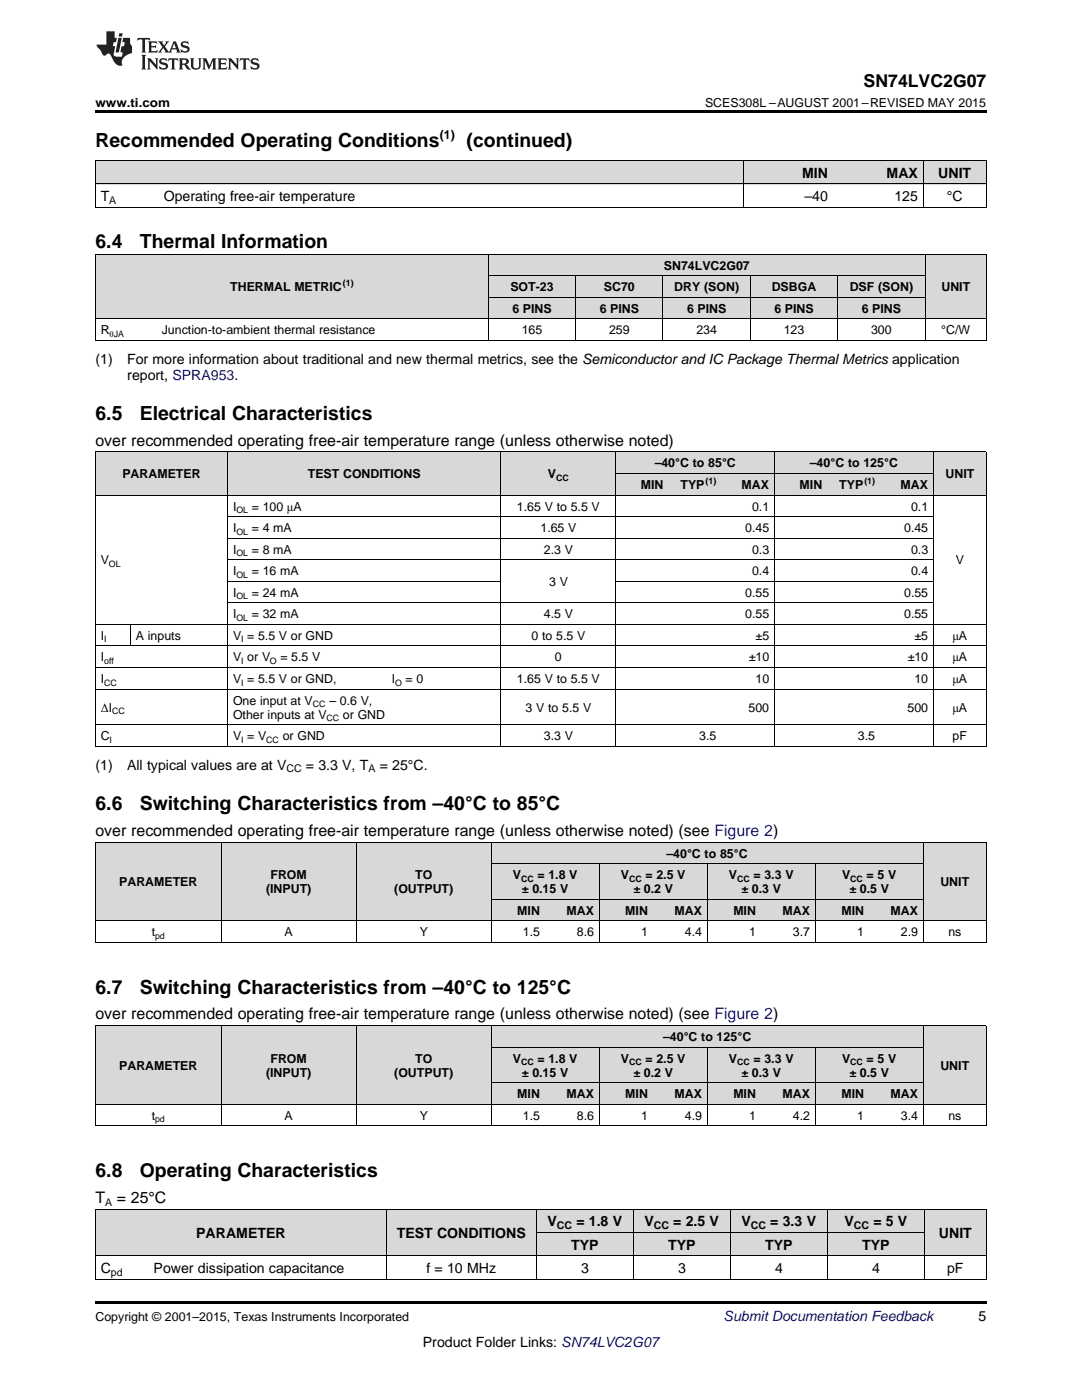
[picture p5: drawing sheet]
<svg xmlns="http://www.w3.org/2000/svg" width="216mm" height="279mm" viewBox="0 0 216 279" stroke-linecap="round" stroke-linejoin="round" font-family="sans-serif">
<g fill="#d8d8d8">
<path d="M19 241.3h10.6v9.3h-10.6z"/>
<path d="M29.6 241.3h47.5v9.3h-47.5z"/>
<path d="M77.1 241.3h30v9.3h-30z"/>
<path d="M184.5 241.3h12.3v9.3h-12.3z"/>
<path d="M107.1 246h19.3v4.6h-19.3z"/>
<path d="M126.4 246h19.4v4.6h-19.4z"/>
<path d="M145.8 246h19.3v4.6h-19.3z"/>
<path d="M165.1 246h19.4v4.6h-19.4z"/>
<path d="M107.1 241.3h19.3v4.7h-19.3z"/>
<path d="M126.4 241.3h19.4v4.7h-19.4z"/>
<path d="M145.8 241.3h19.3v4.7h-19.3z"/>
<path d="M165.1 241.3h19.4v4.7h-19.4z"/>
<path d="M19 204.7h25.2v15.8h-25.2z"/>
<path d="M44.2 204.7h26.9v15.8h-26.9z"/>
<path d="M71.1 204.7h26.9v15.8h-26.9z"/>
<path d="M184.3 204.7h12.5v15.8h-12.5z"/>
<path d="M98 216.1h10.8v4.4h-10.8z"/>
<path d="M108.8 216.1h10.8v4.4h-10.8z"/>
<path d="M119.6 216.1h10.8v4.4h-10.8z"/>
<path d="M130.4 216.1h10.7v4.4h-10.7z"/>
<path d="M141.1 216.1h10.8v4.4h-10.8z"/>
<path d="M151.9 216.1h10.8v4.4h-10.8z"/>
<path d="M162.7 216.1h10.8v4.4h-10.8z"/>
<path d="M173.5 216.1h10.8v4.4h-10.8z"/>
<path d="M98 209h10.8v7.1h-10.8z"/>
<path d="M108.8 209h10.8v7.1h-10.8z"/>
<path d="M119.6 209h10.8v7.1h-10.8z"/>
<path d="M130.4 209h10.7v7.1h-10.7z"/>
<path d="M141.1 209h10.8v7.1h-10.8z"/>
<path d="M151.9 209h10.8v7.1h-10.8z"/>
<path d="M162.7 209h10.8v7.1h-10.8z"/>
<path d="M173.5 209h10.8v7.1h-10.8z"/>
<path d="M98 204.7h10.8v4.3h-10.8z"/>
<path d="M108.8 204.7h10.8v4.3h-10.8z"/>
<path d="M119.6 204.7h10.8v4.3h-10.8z"/>
<path d="M130.4 204.7h10.7v4.3h-10.7z"/>
<path d="M141.1 204.7h10.8v4.3h-10.8z"/>
<path d="M151.9 204.7h10.8v4.3h-10.8z"/>
<path d="M162.7 204.7h10.8v4.3h-10.8z"/>
<path d="M173.5 204.7h10.8v4.3h-10.8z"/>
<path d="M19 168.1h25.2v15.7h-25.2z"/>
<path d="M44.2 168.1h26.9v15.7h-26.9z"/>
<path d="M71.1 168.1h26.9v15.7h-26.9z"/>
<path d="M184.3 168.1h12.5v15.7h-12.5z"/>
<path d="M98 179.5h10.8v4.3h-10.8z"/>
<path d="M108.8 179.5h10.8v4.3h-10.8z"/>
<path d="M119.6 179.5h10.8v4.3h-10.8z"/>
<path d="M130.4 179.5h10.7v4.3h-10.7z"/>
<path d="M141.1 179.5h10.8v4.3h-10.8z"/>
<path d="M151.9 179.5h10.8v4.3h-10.8z"/>
<path d="M162.7 179.5h10.8v4.3h-10.8z"/>
<path d="M173.5 179.5h10.8v4.3h-10.8z"/>
<path d="M98 172.4h10.8v7.1h-10.8z"/>
<path d="M108.8 172.4h10.8v7.1h-10.8z"/>
<path d="M119.6 172.4h10.8v7.1h-10.8z"/>
<path d="M130.4 172.4h10.7v7.1h-10.7z"/>
<path d="M141.1 172.4h10.8v7.1h-10.8z"/>
<path d="M151.9 172.4h10.8v7.1h-10.8z"/>
<path d="M162.7 172.4h10.8v7.1h-10.8z"/>
<path d="M173.5 172.4h10.8v7.1h-10.8z"/>
<path d="M98 168.1h10.8v4.3h-10.8z"/>
<path d="M108.8 168.1h10.8v4.3h-10.8z"/>
<path d="M119.6 168.1h10.8v4.3h-10.8z"/>
<path d="M130.4 168.1h10.7v4.3h-10.7z"/>
<path d="M141.1 168.1h10.8v4.3h-10.8z"/>
<path d="M151.9 168.1h10.8v4.3h-10.8z"/>
<path d="M162.7 168.1h10.8v4.3h-10.8z"/>
<path d="M173.5 168.1h10.8v4.3h-10.8z"/>
<path d="M19 90.2h7.1v8.6h-7.1z"/>
<path d="M26.1 90.2h19.3v8.6h-19.3z"/>
<path d="M45.4 90.2h31.7v8.6h-31.7z"/>
<path d="M77.1 90.2h22.9v8.6h-22.9z"/>
<path d="M100 90.2h22.9v8.6h-22.9z"/>
<path d="M186.3 90.2h10.5v8.6h-10.5z"/>
<path d="M122.9 94.5h10.6v4.3h-10.6z"/>
<path d="M133.5 94.5h10.5v4.3h-10.5z"/>
<path d="M144 94.5h10.6v4.3h-10.6z"/>
<path d="M154.6 94.5h10.5v4.3h-10.5z"/>
<path d="M165.1 94.5h10.6v4.3h-10.6z"/>
<path d="M175.7 94.5h10.6v4.3h-10.6z"/>
<path d="M122.9 90.2h10.6v4.3h-10.6z"/>
<path d="M133.5 90.2h10.5v4.3h-10.5z"/>
<path d="M144 90.2h10.6v4.3h-10.6z"/>
<path d="M154.6 90.2h10.5v4.3h-10.5z"/>
<path d="M165.1 90.2h10.6v4.3h-10.6z"/>
<path d="M175.7 90.2h10.6v4.3h-10.6z"/>
<path d="M19 50.8h12.2v12.9h-12.2z"/>
<path d="M31.2 50.8h66.3v12.9h-66.3z"/>
<path d="M184.6 50.8h12.2v12.9h-12.2z"/>
<path d="M97.5 59.4h17.4v4.3h-17.4z"/>
<path d="M114.9 59.4h17.4v4.3h-17.4z"/>
<path d="M132.3 59.4h17.5v4.3h-17.5z"/>
<path d="M149.8 59.4h17.4v4.3h-17.4z"/>
<path d="M167.2 59.4h17.4v4.3h-17.4z"/>
<path d="M97.5 55.1h17.4v4.3h-17.4z"/>
<path d="M114.9 55.1h17.4v4.3h-17.4z"/>
<path d="M132.3 55.1h17.5v4.3h-17.5z"/>
<path d="M149.8 55.1h17.4v4.3h-17.4z"/>
<path d="M167.2 55.1h17.4v4.3h-17.4z"/>
<path d="M97.5 50.8h17.4v4.3h-17.4z"/>
<path d="M114.9 50.8h17.4v4.3h-17.4z"/>
<path d="M132.3 50.8h17.5v4.3h-17.5z"/>
<path d="M149.8 50.8h17.4v4.3h-17.4z"/>
<path d="M167.2 50.8h17.4v4.3h-17.4z"/>
<path d="M19 32.1h12.6v4.7h-12.6z"/>
<path d="M31.6 32.1h68.2v4.7h-68.2z"/>
<path d="M99.8 32.1h48.5v4.7h-48.5z"/>
<path d="M148.3 32.1h18v4.7h-18z"/>
<path d="M166.3 32.1h18v4.7h-18z"/>
<path d="M184.3 32.1h12.5v4.7h-12.5z"/>
</g>
<g fill="#000">
<path d="M19 22h177.8v.5h-177.8zM19 41.4h.2zM99.7 41.4h.1zM148.2 41.4h.1zM166.2 41.4h.1zM184.1 41.4h.2zM196.7 41.4h.1zM19 67.9l.2 .1zM97.4 67.9l.1 .1zM114.8 67.9l.1 .1zM132.2 67.9l.1 .1zM149.6 67.9l.2 .1z"/>
<path d="M167.1 67.9l.1 .1zM184.5 67.9l.1 .1zM196.7 67.9l.1 .1zM19 149h.2zM45.3 149h.1zM77 149h.1zM99.9 149h.1zM122.8 149h.1zM133.3 149h.2zM143.9 149h.1zM154.5 149h.1zM165 149h.1z"/>
<path d="M175.6 149h.1zM186.2 149h.1zM196.7 149h.1zM19 188.1h.2zM71 188.1h.1zM97.9 188.1h.1zM108.7 188.1h.1zM119.5 188.1h.1zM130.3 188.1h.1zM141 188.1h.1zM151.8 188.1h.1zM162.6 188.1h.1z"/>
<path d="M173.4 188.1h.1zM184.1 188.1h.2zM196.7 188.1h.1zM19 259.7h177.8v.5h-177.8z"/>
</g>
<g fill="none" stroke="#000" stroke-width=".2">
<path d="M19 36.7h177.8M19 32h177.8M19.1 32.1v9.3M148.3 32.1v9.3M184.2 32.1v9.3M196.8 32.1v9.3M19 50.7h177.8M19 41.4h177.8M19.1 50.7v17.3M97.4 50.7v17.3M97.5 59.3h87.1M97.5 55h87.1"/>
<path d="M114.8 55v13M132.3 55v13M149.7 55v13M167.1 55v13M184.6 50.7v17.3M196.8 50.7v17.3M19 67.9h177.8M19 63.6h177.8M19 98.8h177.8M19 90.2h177.8M19.1 90.2v58.8M45.4 90.2v58.8"/>
<path d="M100 90.2v58.8M122.9 90.2v58.8M122.9 94.5h63.4M154.5 90.2v58.8M186.2 90.2v58.8M196.8 90.2v58.8M45.4 116h54.6M45.4 111.7h140.9M45.4 107.4h140.9M45.4 103.1h140.9M122.9 116h63.4M19 137.5h177.8"/>
<path d="M19 133.2h177.8M19 128.9h177.8M19 124.6h177.8M26 124.6v4.4M45.4 120.3h140.9M19 149h177.8M19 144.7h177.8M19 168h177.8M19.1 168.1v20M44.1 168.1v20M71.1 168.1v20M98 168.1v20"/>
<path d="M98 179.5h86.2M98 172.3h86.2M119.5 172.4v15.7M141.1 172.4v15.7M162.6 172.4v15.7M184.2 168.1v20M196.8 168.1v20M19 188.1h177.8M19 183.8h177.8M19 204.7h177.8M19.1 204.7v20.1M44.1 204.7v20.1"/>
<path d="M71.1 204.7v20.1M98 204.7v20.1M98 216.1h86.2M98 209h86.2M119.5 209v15.8M141.1 209v15.8M162.6 209v15.8M184.2 204.7v20.1M196.8 204.7v20.1M19 224.7h177.8M19 220.4h177.8M19 255.3h177.8"/>
<path d="M19 250.6h177.8M19 241.3h177.8M19.1 241.3v14M77.1 241.3v14M107 241.3v14M107.1 245.9h77.4M126.3 241.3v14M145.7 241.3v14M165.1 241.3v14M184.4 241.3v14M196.8 241.3v14"/>
</g>
<g fill="#231f20">
<path d="M27.5 7.6l-.1 .5 .4-.2h.6v.1v2.1l-.2 .4h1l-.3-.4v-2.1l.1-.1h.5l.5 .2-.2-.5zM29.5 8.3l.2 .3v1.5l-.2 .4h1.8l.2-.6a1.04 1.04 0 0 1-1.3 .2v-.7h.6l.3 .2v-.6l-.3 .2h-.6v-.6l.8-.1 .4 .3-.2-.5zM31.5 8.3l.9 1.1-.9 1.1h.8l-.2-.2 .5-.7 .4 .7-.2 .2h1.5l-.1-.2 .1-.4h.9l.1 .4-.2 .2h1l-.3-.3-.7-1.9h-.5l-.9 2-.8-1 .9-1h-.8l.1 .3-.3 .5-.4-.6 .2-.2zM34.7 8.6l.4 1h-.7zM36.3 8.4a.63 .63 0 0 0-.2 .7 .63 .63 0 0 0 .6 .4l.6 .2 .1 .2a.75 .75 0 0 1-.7 .4 .75 .75 0 0 1-.6-.5l.1 .7 .1-.1a1.11 1.11 0 0 0 1.5-.6 1.13 1.13 0 0 0-1.2-.8l-.1-.4a1.04 1.04 0 0 1 1.2 .2l-.2-.5-.1 .1-.5-.2zM28.2 10.9l.2 .4v2.2l-.2 .4h1l-.3-.4v-2.2l.3-.4zM29.3 11.6l.3 .4v1.5l-.3 .4h.8l-.2-.4v-1.3l1.5 1.7v-1.9l.2-.4h-.7l.2 .4v.9l-1.1-1.3zM32 11.8a.62 .62 0 0 0-.2 .7 .62 .62 0 0 0 .6 .4l.6 .1 .1 .3a.76 .76 0 0 1-.7 .3 .76 .76 0 0 1-.6-.4l.1 .7 .1-.1a1.11 1.11 0 0 0 1.5-.6 1.13 1.13 0 0 0-1.2-.8l-.1-.4a1.04 1.04 0 0 1 1.2 .2l-.2-.6-.1 .1-.5-.1zM33.7 11.6l-.2 .6a.61 .61 0 0 1 .8-.3v1.6l-.2 .4h.9l-.2-.4v-1.6a.63 .63 0 0 1 .8 .3l-.2-.6zM35.6 11.6l.3 .4v1.5l-.3 .4h1l-.2-.2v-.8l.5 .2a.76 .76 0 0 0 1.2 .7l-1-1a.58 .58 0 0 0 .6-.5 .58 .58 0 0 0-.5-.6zM36.4 11.9h.1a.45 .45 0 0 1 .5 .1 .45 .45 0 0 1 .1 .5l-.7 .2zM37.9 11.6l.2 .2a2.17 2.17 0 0 0 .3 1.9 .99 .99 0 0 0 1.6-.6v-1.1l.2-.4h-.7l.2 .2a1.92 1.92 0 0 1-.2 1.8 .6 .6 0 0 1-.9-.5v-1.1l.2-.4zM40.4 11.6l.2 .4v1.5l-.2 .4h.7l-.2-.4v-1.4l.8 1.8 .8-1.8v1.4l-.2 .4h.9l-.2-.4v-1.5l.2-.4h-.8l-.6 1.5-.6-1.5zM43.4 11.6l.2 .4v1.5l-.2 .4h1.8l.2-.6a1.04 1.04 0 0 1-1.3 .1v-.6h.5l.4 .2v-.6l-.4 .2h-.5v-.7h.8l.3 .3-.1-.6zM45.5 11.6l.2 .4v1.5l-.2 .4h.7l-.2-.4v-1.3l1.5 1.7v-1.9l.2-.4h-.7l.2 .4v.9l-1.1-1.3zM47.9 11.6l-.1 .6a.61 .61 0 0 1 .8-.3v1.6l-.3 .4h1l-.3-.4 .1-1.6a.63 .63 0 0 1 .7 .3l-.1-.6zM50.2 11.8a.62 .62 0 0 0-.2 .7 .62 .62 0 0 0 .6 .4l.6 .1 .2 .3a.76 .76 0 0 1-.8 .3 .76 .76 0 0 1-.6-.4l.1 .7 .2-.1a1.11 1.11 0 0 0 1.5-.6 1.13 1.13 0 0 0-1.3-.8l-.1-.4a1.04 1.04 0 0 1 1.2 .2l-.1-.6-.2 .1-.5-.1z"/>
<path d="M21.2 6.3v2.6h-1.9l.1 .4 .7 .9a.91 .91 0 0 0 1 .8 .56 .56 0 0 1 .5-.3 .56 .56 0 0 1 .5 .3l.4 .8a1.53 1.53 0 0 0 1.9 1.2 1.54 1.54 0 0 1 1-2.1l.9-.3v-1.4a1.52 1.52 0 0 1-.3-1.6h-1.4l-.2 .8h.5l-.2 .8h-.4l-.2 1v.2l.4 .1-.2 .8a1.93 1.93 0 0 1-1.6-.3l.3-1.8h-.5l.2-.8h.4l.2-.8h-.4v-1.3zM23.6 7.6l-.6 2.9h.7l.6-2.9zM23.8 6.6l-.1 .7h.6l.2-.7z"/>
</g>
<g font-size="3.9">
<text x="19" y="29.3">Recommended Operating Conditions</text>
<text x="93.1" y="29.3">(continued)</text>
<text x="19" y="49.5">6.4</text>
<text x="27.9" y="49.5">Thermal Information</text>
<text x="19" y="83.8">6.5</text>
<text x="27.9" y="83.8">Electrical Characteristics</text>
<text x="19" y="161.7">6.6</text>
<text x="27.9" y="161.7">Switching Characteristics from –40°C to 85°C</text>
<text x="19" y="198.3">6.7</text>
<text x="27.9" y="198.3">Switching Characteristics from –40°C to 125°C</text>
<text x="19" y="234.9">6.8</text>
<text x="27.9" y="234.9">Operating Characteristics</text>
</g>
<text font-size="3.5" x="172.3" y="17.3">SN74LVC2G07</text>
<g font-size="3.2">
<text x="19" y="89">over recommended operating free-air temperature range (unless otherwise noted)</text>
<text x="19" y="166.8">over recommended operating free-air temperature range (unless otherwise noted) (see Figure 2)</text>
<text x="19" y="203.4">over recommended operating free-air temperature range (unless otherwise noted) (see Figure 2)</text>
<text x="19" y="240.1">T</text>
<text x="23.3" y="240.1">= 25°C</text>
</g>
<g font-size="2.8">
<text x="160.1" y="35.5">MIN</text>
<text x="176.9" y="35.5">MAX</text>
<text x="187.2" y="35.5">UNIT</text>
<text x="20.1" y="40.1">T</text>
<text x="32.7" y="40.1">Operating free-air temperature</text>
<text x="160.5" y="40.1">–40</text>
<text x="178.5" y="40.1">125</text>
<text x="188.9" y="40.1">°C</text>
<text x="19" y="72.6">(1)</text>
<text x="25.4" y="72.6">For more information about traditional and new thermal metrics, see the Semiconductor and IC Package Thermal Metrics application</text>
<text x="25.4" y="75.7">report, SPRA953.</text>
<text x="19" y="153.6">(1)</text>
<text x="25.4" y="153.6">All typical values are at V</text>
<text x="61" y="153.6">= 3.3 V, T</text>
<text x="75.8" y="153.6">= 25°C.</text>
<text x="109.3" y="244.7">V</text>
<text x="115" y="244.7">= 1.8 V</text>
<text x="128.6" y="244.7">V</text>
<text x="134.3" y="244.7">= 2.5 V</text>
<text x="148" y="244.7">V</text>
<text x="153.7" y="244.7">= 3.3 V</text>
<text x="168.5" y="244.7">V</text>
<text x="174.3" y="244.7">= 5 V</text>
<text x="39.2" y="247.1">PARAMETER</text>
<text x="79.2" y="247.1">TEST CONDITIONS</text>
<text x="114" y="249.4">TYP</text>
<text x="133.3" y="249.4">TYP</text>
<text x="152.7" y="249.4">TYP</text>
<text x="172" y="249.4">TYP</text>
<text x="187.4" y="247.1">UNIT</text>
<text x="20.1" y="254">C</text>
<text x="30.7" y="254">Power dissipation capacitance</text>
<text x="85.1" y="254">f = 10 MHz</text>
<text x="116" y="254">3</text>
<text x="135.3" y="254">3</text>
<text x="154.7" y="254">4</text>
<text x="174" y="254">4</text>
<text x="189" y="254">pF</text>
<text x="195.3" y="263.6">5</text>
<text x="84.4" y="268.9">Product Folder Links: SN74LVC2G07</text>
</g>
<text font-size="2.8" fill="#0000c8" x="144.4" y="263.6">Submit Documentation Feedback</text>
<g font-size="2.5">
<text x="19" y="21.4">www.ti.com</text>
<text x="140.7" y="21.4">SCES308L –AUGUST 2001–REVISED MAY 2015</text>
<text x="87.8" y="27.7">(1)</text>
<text x="132.5" y="53.8">SN74LVC2G07</text>
<text x="45.9" y="58.1">THERMAL METRIC</text>
<text x="101.8" y="58.1">SOT-23</text>
<text x="120.5" y="58.1">SC70</text>
<text x="134.5" y="58.1">DRY (SON)</text>
<text x="154" y="58.1">DSBGA</text>
<text x="169.5" y="58.1">DSF (SON)</text>
<text x="187.9" y="58.1">UNIT</text>
<text x="102.2" y="62.4">6 PINS</text>
<text x="119.7" y="62.4">6 PINS</text>
<text x="137.1" y="62.4">6 PINS</text>
<text x="154.5" y="62.4">6 PINS</text>
<text x="171.9" y="62.4">6 PINS</text>
<text x="20.1" y="66.7">R</text>
<text x="32.3" y="66.7">Junction-to-ambient thermal resistance</text>
<text x="104.1" y="66.7">165</text>
<text x="121.5" y="66.7">259</text>
<text x="139" y="66.7">234</text>
<text x="156.4" y="66.7">123</text>
<text x="173.8" y="66.7">300</text>
<text x="187.8" y="66.7">°C/W</text>
<text x="24.4" y="95.4">PARAMETER</text>
<text x="61.4" y="95.4">TEST CONDITIONS</text>
<text x="109.3" y="95.4">V</text>
<text x="130.6" y="93.3">–40°C to 85</text>
<text x="144.1" y="93.3">°C</text>
<text x="161.6" y="93.3">–40</text>
<text x="165.7" y="93.3">°C to 125</text>
<text x="176.4" y="93.3">°C</text>
<text x="188.7" y="95.4">UNIT</text>
<text x="46.5" y="101.9">I</text>
<text x="50.2" y="101.9">= 100 μA</text>
<text x="103.2" y="101.9">1.65 V to 5.5 V</text>
<text x="127.9" y="97.6">MIN</text>
<text x="135.8" y="97.6">TYP</text>
<text x="148" y="97.6">MAX</text>
<text x="150.1" y="101.9">0.1</text>
<text x="159.6" y="97.6">MIN</text>
<text x="167.5" y="97.6">TYP</text>
<text x="179.7" y="97.6">MAX</text>
<text x="181.8" y="101.9">0.1</text>
<text x="46.5" y="106.2">I</text>
<text x="50.2" y="106.2">= 4 mA</text>
<text x="107.8" y="106.2">1.65 V</text>
<text x="148.7" y="106.2">0.45</text>
<text x="180.4" y="106.2">0.45</text>
<text x="20.1" y="112.6">V</text>
<text x="46.5" y="110.5">I</text>
<text x="50.2" y="110.5">= 8 mA</text>
<text x="108.5" y="110.5">2.3 V</text>
<text x="150.1" y="110.5">0.3</text>
<text x="181.8" y="110.5">0.3</text>
<text x="190.7" y="112.6">V</text>
<text x="46.5" y="114.8">I</text>
<text x="46.5" y="119.1">I</text>
<text x="50.2" y="114.8">= 16 mA</text>
<text x="50.2" y="119.1">= 24 mA</text>
<text x="109.6" y="116.9">3 V</text>
<text x="148.7" y="119.1">0.55</text>
<text x="150.1" y="114.8">0.4</text>
<text x="180.4" y="119.1">0.55</text>
<text x="181.8" y="114.8">0.4</text>
<text x="46.5" y="123.4">I</text>
<text x="50.2" y="123.4">= 32 mA</text>
<text x="108.5" y="123.4">4.5 V</text>
<text x="148.7" y="123.4">0.55</text>
<text x="180.4" y="123.4">0.55</text>
<text x="20.1" y="127.7">I</text>
<text x="27.1" y="127.7">A inputs</text>
<text x="46.5" y="127.7">V = 5.5 V or GND</text>
<text x="106.1" y="127.7">0 to 5.5 V</text>
<text x="150.8" y="127.7">±5</text>
<text x="182.5" y="127.7">±5</text>
<text x="190" y="127.7">μA</text>
<text x="20.1" y="132">I</text>
<text x="20.1" y="136.3">I</text>
<text x="46.5" y="132">V or V</text>
<text x="46.5" y="136.3">V = 5.5 V or GND,</text>
<text x="56" y="132">= 5.5 V</text>
<text x="78.2" y="136.3">I</text>
<text x="80.9" y="136.3">= 0</text>
<text x="103.2" y="136.3">1.65 V to 5.5 V</text>
<text x="110.7" y="132">0</text>
<text x="149.4" y="132">±10</text>
<text x="150.7" y="136.3">10</text>
<text x="181.1" y="132">±10</text>
<text x="182.5" y="136.3">10</text>
<text x="190" y="132">μA</text>
<text x="190" y="136.3">μA</text>
<text x="20.1" y="142">ΔI</text>
<text x="46.5" y="140.6">One input at V</text>
<text x="46.5" y="143.4">Other inputs at V</text>
<text x="65.7" y="140.6">– 0.6 V,</text>
<text x="68.4" y="143.4">or GND</text>
<text x="104.9" y="142">3 V to 5.5 V</text>
<text x="149.4" y="142">500</text>
<text x="181.1" y="142">500</text>
<text x="190" y="142">μA</text>
<text x="20.1" y="147.7">C</text>
<text x="46.5" y="147.7">V = V</text>
<text x="56.4" y="147.7">or GND</text>
<text x="108.5" y="147.7">3.3 V</text>
<text x="139.5" y="147.7">3.5</text>
<text x="171.2" y="147.7">3.5</text>
<text x="190.1" y="147.7">pF</text>
<text x="133" y="171.1">–40°C to 85°C</text>
<text x="23.8" y="176.8">PARAMETER</text>
<text x="53.1" y="178.3">(INPUT)</text>
<text x="54" y="175.4">FROM</text>
<text x="78.7" y="178.3">(OUTPUT)</text>
<text x="82.9" y="175.4">TO</text>
<text x="102.3" y="175.4">V</text>
<text x="104.1" y="178.3">± 0.15 V</text>
<text x="107.2" y="175.4">=</text>
<text x="109.4" y="175.4">1.8 V</text>
<text x="123.9" y="175.4">V</text>
<text x="126.4" y="178.3">± 0.2 V</text>
<text x="128.8" y="175.4">=</text>
<text x="131" y="175.4">2.5 V</text>
<text x="145.5" y="175.4">V</text>
<text x="148" y="178.3">± 0.3 V</text>
<text x="150.4" y="175.4">=</text>
<text x="152.5" y="175.4">3.3 V</text>
<text x="168" y="175.4">V</text>
<text x="169.5" y="178.3">± 0.5 V</text>
<text x="172.9" y="175.4">= 5 V</text>
<text x="187.6" y="176.8">UNIT</text>
<text x="103.2" y="182.6">MIN</text>
<text x="113" y="182.6">MAX</text>
<text x="124.8" y="182.6">MIN</text>
<text x="134.6" y="182.6">MAX</text>
<text x="146.3" y="182.6">MIN</text>
<text x="156.1" y="182.6">MAX</text>
<text x="167.9" y="182.6">MIN</text>
<text x="177.7" y="182.6">MAX</text>
<text x="30.3" y="186.9">t</text>
<text x="56.8" y="186.9">A</text>
<text x="83.7" y="186.9">Y</text>
<text x="104.3" y="186.9">1.5</text>
<text x="115.1" y="186.9">8.6</text>
<text x="127.9" y="186.9">1</text>
<text x="136.7" y="186.9">4.4</text>
<text x="149.5" y="186.9">1</text>
<text x="158.2" y="186.9">3.7</text>
<text x="171" y="186.9">1</text>
<text x="179.8" y="186.9">2.9</text>
<text x="189.2" y="186.9">ns</text>
<text x="132.3" y="207.8">–40°C to 125°C</text>
<text x="23.8" y="213.5">PARAMETER</text>
<text x="53.1" y="214.9">(INPUT)</text>
<text x="54" y="212.1">FROM</text>
<text x="78.7" y="214.9">(OUTPUT)</text>
<text x="82.9" y="212.1">TO</text>
<text x="102.3" y="212.1">V</text>
<text x="104.1" y="214.9">± 0.15 V</text>
<text x="107.2" y="212.1">=</text>
<text x="109.4" y="212.1">1.8 V</text>
<text x="123.9" y="212.1">V</text>
<text x="126.4" y="214.9">± 0.2 V</text>
<text x="128.8" y="212.1">=</text>
<text x="131" y="212.1">2.5 V</text>
<text x="145.5" y="212.1">V</text>
<text x="148" y="214.9">± 0.3 V</text>
<text x="150.4" y="212.1">=</text>
<text x="152.5" y="212.1">3.3 V</text>
<text x="168" y="212.1">V</text>
<text x="169.5" y="214.9">± 0.5 V</text>
<text x="172.9" y="212.1">= 5 V</text>
<text x="187.6" y="213.5">UNIT</text>
<text x="103.2" y="219.2">MIN</text>
<text x="113" y="219.2">MAX</text>
<text x="124.8" y="219.2">MIN</text>
<text x="134.6" y="219.2">MAX</text>
<text x="146.3" y="219.2">MIN</text>
<text x="156.1" y="219.2">MAX</text>
<text x="167.9" y="219.2">MIN</text>
<text x="177.7" y="219.2">MAX</text>
<text x="30.3" y="223.5">t</text>
<text x="56.8" y="223.5">A</text>
<text x="83.7" y="223.5">Y</text>
<text x="104.3" y="223.5">1.5</text>
<text x="115.1" y="223.5">8.6</text>
<text x="127.9" y="223.5">1</text>
<text x="136.7" y="223.5">4.9</text>
<text x="149.5" y="223.5">1</text>
<text x="158.2" y="223.5">4.2</text>
<text x="171" y="223.5">1</text>
<text x="179.8" y="223.5">3.4</text>
<text x="189.2" y="223.5">ns</text>
<text x="19" y="263.6">Copyright © 2001–2015, Texas Instruments Incorporated</text>
</g>
<g font-size="2.1">
<text x="21.8" y="40.7">A</text>
<text x="57.1" y="154.2">CC</text>
<text x="73.5" y="154.2">A</text>
<text x="21" y="240.7">A</text>
<text x="111.1" y="245.3">CC</text>
<text x="130.5" y="245.3">CC</text>
<text x="149.8" y="245.3">CC</text>
<text x="170.4" y="245.3">CC</text>
<text x="22.1" y="254.6">pd</text>
</g>
<g font-size="1.8">
<text x="68.4" y="57.1">(1)</text>
<text x="21.9" y="67.2">θJA</text>
<text x="110.9" y="95.9">CC</text>
<text x="140.8" y="96.6">(1)</text>
<text x="172.5" y="96.6">(1)</text>
<text x="47.2" y="102.4">OL</text>
<text x="47.2" y="106.7">OL</text>
<text x="21.7" y="113.1">OL</text>
<text x="47.2" y="111">OL</text>
<text x="47.2" y="115.3">OL</text>
<text x="47.2" y="119.6">OL</text>
<text x="47.2" y="123.9">OL</text>
<text x="20.8" y="128.2">I</text>
<text x="48.1" y="128.2">I</text>
<text x="20.8" y="132.5">off</text>
<text x="20.8" y="136.8">CC</text>
<text x="48.1" y="132.5">I</text>
<text x="48.1" y="136.8">I</text>
<text x="53.9" y="132.5">O</text>
<text x="78.8" y="136.8">O</text>
<text x="22.4" y="142.5">CC</text>
<text x="62.4" y="141.1">CC</text>
<text x="65.2" y="143.9">CC</text>
<text x="21.9" y="148.2">I</text>
<text x="48.1" y="148.2">I</text>
<text x="53.1" y="148.2">CC</text>
<text x="104" y="175.9">CC</text>
<text x="125.5" y="175.9">CC</text>
<text x="147.1" y="175.9">CC</text>
<text x="169.7" y="175.9">CC</text>
<text x="30.9" y="187.4">pd</text>
<text x="104" y="212.5">CC</text>
<text x="125.5" y="212.5">CC</text>
<text x="147.1" y="212.5">CC</text>
<text x="169.7" y="212.5">CC</text>
<text x="30.9" y="224">pd</text>
</g>
</svg>
